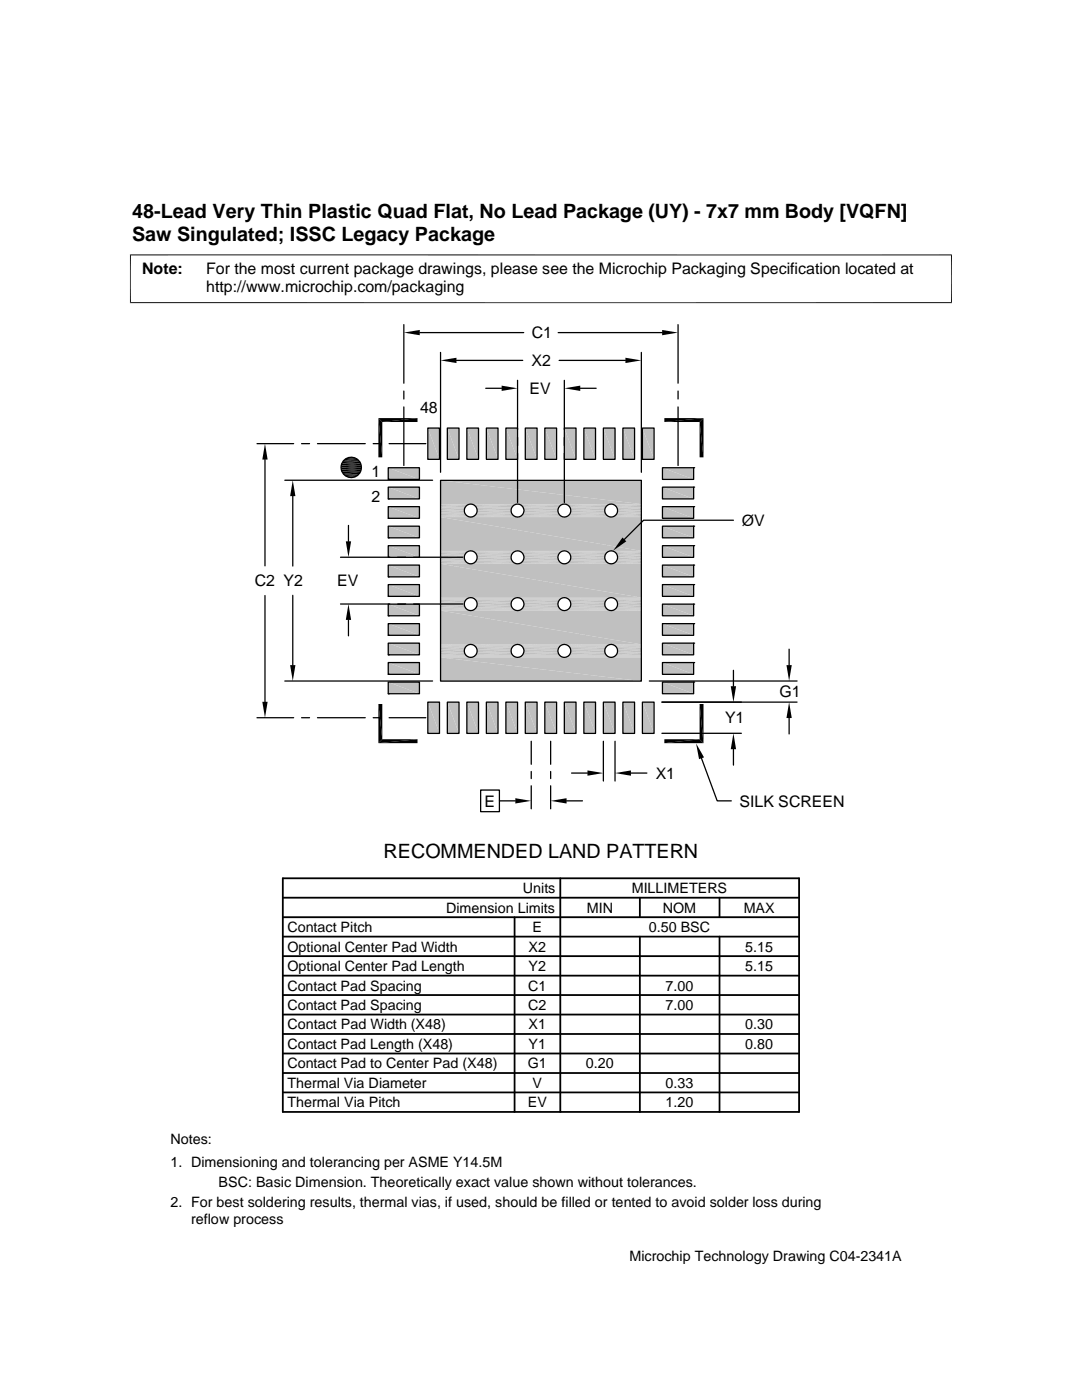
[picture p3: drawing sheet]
<svg xmlns="http://www.w3.org/2000/svg" width="216mm" height="279mm" viewBox="0 0 216 279" stroke-linecap="round" stroke-linejoin="round" font-family="sans-serif">
<g fill="#c0c0c0">
<path d="M128.2 85.4l2.3 6.3h-2.3z"/>
<path d="M128.2 85.4h2.3v6.3z"/>
<path d="M124.3 85.4l2.3 6.3h-2.3z"/>
<path d="M124.3 85.4h2.3v6.3z"/>
<path d="M120.4 85.4l2.3 6.3h-2.3z"/>
<path d="M120.4 85.4h2.3v6.3z"/>
<path d="M116.5 85.4l2.3 6.3h-2.3z"/>
<path d="M116.5 85.4h2.3v6.3z"/>
<path d="M112.6 85.4l2.3 6.3h-2.3z"/>
<path d="M112.6 85.4h2.3v6.3z"/>
<path d="M108.7 85.4l2.4 6.3h-2.4z"/>
<path d="M108.7 85.4h2.4v6.3z"/>
<path d="M104.8 85.4l2.4 6.3h-2.4z"/>
<path d="M104.8 85.4h2.4v6.3z"/>
<path d="M100.9 85.4l2.4 6.3h-2.4z"/>
<path d="M100.9 85.4h2.4v6.3z"/>
<path d="M97 85.4l2.4 6.3h-2.4z"/>
<path d="M97 85.4h2.4v6.3z"/>
<path d="M93.2 85.4l2.3 6.3h-2.3z"/>
<path d="M93.2 85.4h2.3v6.3z"/>
<path d="M89.3 85.4l2.3 6.3h-2.3z"/>
<path d="M89.3 85.4h2.3v6.3z"/>
<path d="M85.4 85.4l2.3 6.3h-2.3z"/>
<path d="M85.4 85.4h2.3v6.3z"/>
<path d="M132.2 93.3l6.2 2.4h-6.2z"/>
<path d="M132.2 93.3h6.2v2.4z"/>
<path d="M77.5 93.3l6.2 2.4h-6.2z"/>
<path d="M77.5 93.3h6.2v2.4z"/>
<path d="M132.2 97.2l6.2 2.4h-6.2z"/>
<path d="M132.2 97.2h6.2v2.4z"/>
<path d="M77.5 97.2l6.2 2.4h-6.2z"/>
<path d="M77.5 97.2h6.2v2.4z"/>
<path d="M132.2 101.1l6.2 2.3h-6.2z"/>
<path d="M132.2 101.1h6.2v2.3z"/>
<path d="M77.5 101.1l6.2 2.3h-6.2z"/>
<path d="M77.5 101.1h6.2v2.3z"/>
<path d="M132.2 105l6.2 2.3h-6.2z"/>
<path d="M132.2 105h6.2v2.3z"/>
<path d="M77.5 105l6.2 2.3h-6.2z"/>
<path d="M77.5 105h6.2v2.3z"/>
<path d="M132.2 108.9l6.2 2.3h-6.2z"/>
<path d="M132.2 108.9h6.2v2.3z"/>
<path d="M77.5 108.9l6.2 2.3h-6.2z"/>
<path d="M77.5 108.9h6.2v2.3z"/>
<path d="M132.2 112.8l6.2 2.3h-6.2z"/>
<path d="M132.2 112.8h6.2v2.3z"/>
<path d="M77.5 112.8l6.2 2.3h-6.2z"/>
<path d="M77.5 112.8h6.2v2.3z"/>
<path d="M132.2 116.7l6.2 2.3h-6.2z"/>
<path d="M132.2 116.7h6.2v2.3z"/>
<path d="M77.5 116.7l6.2 2.3h-6.2z"/>
<path d="M77.5 116.7h6.2v2.3z"/>
<path d="M132.2 120.6l6.2 2.3h-6.2z"/>
<path d="M132.2 120.6h6.2v2.3z"/>
<path d="M77.5 120.6l6.2 2.3h-6.2z"/>
<path d="M77.5 120.6h6.2v2.3z"/>
<path d="M132.2 124.5l6.2 2.3h-6.2z"/>
<path d="M132.2 124.5h6.2v2.3z"/>
<path d="M77.5 124.5l6.2 2.3h-6.2z"/>
<path d="M77.5 124.5h6.2v2.3z"/>
<path d="M132.2 128.4l6.2 2.3h-6.2z"/>
<path d="M132.2 128.4h6.2v2.3z"/>
<path d="M77.5 128.4l6.2 2.3h-6.2z"/>
<path d="M77.5 128.4h6.2v2.3z"/>
<path d="M132.2 132.2l6.2 2.4h-6.2z"/>
<path d="M132.2 132.2h6.2v2.4z"/>
<path d="M77.5 132.2l6.2 2.4h-6.2z"/>
<path d="M77.5 132.2h6.2v2.4z"/>
<path d="M132.2 136.1l6.2 2.4h-6.2z"/>
<path d="M132.2 136.1h6.2v2.4z"/>
<path d="M77.5 136.1l6.2 2.4h-6.2z"/>
<path d="M77.5 136.1h6.2v2.4z"/>
<path d="M128.2 140.1l2.3 6.3h-2.3z"/>
<path d="M128.2 140.1h2.3v6.3z"/>
<path d="M124.3 140.1l2.3 6.3h-2.3z"/>
<path d="M124.3 140.1h2.3v6.3z"/>
<path d="M120.4 140.1l2.3 6.3h-2.3z"/>
<path d="M120.4 140.1h2.3v6.3z"/>
<path d="M116.5 140.1l2.3 6.3h-2.3z"/>
<path d="M116.5 140.1h2.3v6.3z"/>
<path d="M112.6 140.1l2.3 6.3h-2.3z"/>
<path d="M112.6 140.1h2.3v6.3z"/>
<path d="M108.7 140.1l2.4 6.3h-2.4z"/>
<path d="M108.7 140.1h2.4v6.3z"/>
<path d="M104.8 140.1l2.4 6.3h-2.4z"/>
<path d="M104.8 140.1h2.4v6.3z"/>
<path d="M100.9 140.1l2.4 6.3h-2.4z"/>
<path d="M100.9 140.1h2.4v6.3z"/>
<path d="M97 140.1l2.4 6.3h-2.4z"/>
<path d="M97 140.1h2.4v6.3z"/>
<path d="M93.2 140.1l2.3 6.3h-2.3z"/>
<path d="M93.2 140.1h2.3v6.3z"/>
<path d="M89.3 140.1l2.3 6.3h-2.3z"/>
<path d="M89.3 140.1h2.3v6.3z"/>
<path d="M85.4 140.1l2.3 6.3h-2.3z"/>
<path d="M85.4 140.1h2.3v6.3z"/>
<path d="M87.9 95.9l40.1 4.7h-40.1z"/>
<path d="M87.9 95.9h40.1v4.7z"/>
</g>
<g fill="none" stroke="#c0c0c0" stroke-width=".2">
<path d="M87.9 100.6h40.1M87.9 100.7h5.7M87.9 102.9h5.4M87.9 103.1h5.7M87.9 103.2h40.1M94.3 103.1h8.6M94.3 100.7h8.6M94.6 102.9h8M103.6 103.1h8.7M103.6 100.7h8.7M103.9 102.9h8.1M112.9 103.1h8.7"/>
<path d="M112.9 100.7h8.7M113.2 102.9h8.1M122.3 103.1h5.7M122.3 100.7h5.7M122.6 102.9h5.4"/>
</g>
<path d="M87.9 100.9h5.4M94.6 100.9h8M103.9 100.9h8.1M113.2 100.9h8.1M122.6 100.9h5.4" fill="none" stroke="#c0c0c0" stroke-width=".21"/>
<path d="M87.9 101.1h5.1M87.9 102.7h5.1M94.8 101.1h7.6M94.8 102.7h7.6M104.2 102.7h7.5M104.2 101.1h7.5M113.5 101.1h7.6M113.5 102.7h7.6M122.9 101.1h5.1M122.9 102.7h5.1" fill="none" stroke="#c0c0c0" stroke-width=".28"/>
<path d="M87.9 101.4h4.9M87.9 102.4h4.9M95 101.4h7.2M95 102.4h7.2M104.4 101.4h7.1M104.4 102.4h7.1M113.7 102.4h7.1M113.7 101.4h7.1M123.1 101.4h4.9M123.1 102.4h4.9" fill="none" stroke="#c0c0c0" stroke-width=".3"/>
<path d="M87.9 101.7h4.8M87.9 102.1h4.8M95.2 102.1h6.8M95.2 101.7h6.8M104.5 102.1h6.9M104.5 101.7h6.9M113.9 102.1h6.8M113.9 101.7h6.8M123.2 102.1h4.8M123.2 101.7h4.8" fill="none" stroke="#c0c0c0" stroke-width=".34"/>
<g fill="#c0c0c0">
<path d="M87.9 103.2l40.1 6.7h-40.1z"/>
<path d="M87.9 103.2h40.1v6.7z"/>
</g>
<path d="M87.9 110h40.1M87.9 110h5.7M87.9 112.4h5.7M87.9 112.5h40.1M94.3 112.4h8.6M94.3 110h8.6M103.6 112.4h8.7M103.6 110h8.7M112.9 112.4h8.7M112.9 110h8.7M122.3 112.4h5.7M122.3 110h5.7" fill="none" stroke="#c0c0c0" stroke-width=".2"/>
<path d="M87.9 110.2h5.4M87.9 112.2h5.4M94.6 110.2h8M94.6 112.2h8M103.9 112.2h8.1M103.9 110.2h8.1M113.2 112.2h8.1M113.2 110.2h8.1M122.6 110.2h5.4M122.6 112.2h5.4" fill="none" stroke="#c0c0c0" stroke-width=".21"/>
<path d="M87.9 110.5h5.1M87.9 112h5.1M94.8 110.5h7.6M94.8 112h7.6M104.2 112h7.5M104.2 110.5h7.5M113.5 110.5h7.6M113.5 112h7.6M122.9 110.5h5.1M122.9 112h5.1" fill="none" stroke="#c0c0c0" stroke-width=".28"/>
<path d="M87.9 110.7h4.9M87.9 111.7h4.9M95 110.7h7.2M95 111.7h7.2M104.4 110.7h7.1M104.4 111.7h7.1M113.7 111.7h7.1M113.7 110.7h7.1M123.1 110.7h4.9M123.1 111.7h4.9" fill="none" stroke="#c0c0c0" stroke-width=".3"/>
<path d="M87.9 111.1h4.8M87.9 111.4h4.8M95.2 111.4h6.8M95.2 111.1h6.8M104.5 111.4h6.9M104.5 111.1h6.9M113.9 111.4h6.8M113.9 111.1h6.8M123.2 111.4h4.8M123.2 111.1h4.8" fill="none" stroke="#c0c0c0" stroke-width=".34"/>
<g fill="#c0c0c0">
<path d="M87.9 112.5l40.1 6.8h-40.1z"/>
<path d="M87.9 112.5h40.1v6.8z"/>
</g>
<path d="M87.9 119.3h40.1M87.9 119.4h5.7M94.3 119.4h8.6M103.6 119.4h8.7M112.9 119.4h8.7M122.3 119.4h5.7M87.9 121.8h5.7M87.9 121.8h40.1M94.3 121.8h8.6M103.6 121.8h8.7M112.9 121.8h8.7M122.3 121.8h5.7" fill="none" stroke="#c0c0c0" stroke-width=".2"/>
<path d="M87.9 119.5h5.4M94.6 119.5h8M103.9 119.5h8.1M113.2 119.5h8.1M122.6 119.5h5.4M87.9 121.6h5.4M94.6 121.6h8M103.9 121.6h8.1M113.2 121.6h8.1M122.6 121.6h5.4" fill="none" stroke="#c0c0c0" stroke-width=".21"/>
<path d="M87.9 119.8h5.1M94.8 119.8h7.6M104.2 119.8h7.5M113.5 119.8h7.6M122.9 119.8h5.1M87.9 121.3h5.1M94.8 121.3h7.6M104.2 121.3h7.5M113.5 121.3h7.6M122.9 121.3h5.1" fill="none" stroke="#c0c0c0" stroke-width=".28"/>
<path d="M87.9 120.1h4.9M87.9 121.1h4.9M95 120.1h7.2M95 121.1h7.2M104.4 120.1h7.1M104.4 121.1h7.1M113.7 121.1h7.1M113.7 120.1h7.1M123.1 120.1h4.9M123.1 121.1h4.9" fill="none" stroke="#c0c0c0" stroke-width=".3"/>
<path d="M87.9 120.4h4.8M87.9 120.7h4.8M95.2 120.7h6.8M95.2 120.4h6.8M104.5 120.7h6.9M104.5 120.4h6.9M113.9 120.7h6.8M113.9 120.4h6.8M123.2 120.7h4.8M123.2 120.4h4.8" fill="none" stroke="#c0c0c0" stroke-width=".34"/>
<g fill="#c0c0c0">
<path d="M87.9 121.9l40.1 6.7h-40.1z"/>
<path d="M87.9 121.9h40.1v6.7z"/>
</g>
<g fill="none" stroke="#c0c0c0" stroke-width=".2">
<path d="M87.9 128.6h40.1M87.9 128.7h5.7M87.9 128.9h5.4M87.9 131.1h5.7M87.9 131.2h40.1M94.3 131.1h8.6M94.3 128.7h8.6M94.6 128.9h8M103.6 131.1h8.7M103.6 128.7h8.7M103.9 128.9h8.1M112.9 131.1h8.7"/>
<path d="M112.9 128.7h8.7M113.2 128.9h8.1M122.3 131.1h5.7M122.3 128.7h5.7M122.6 128.9h5.4"/>
</g>
<path d="M87.9 129.1h5.1M87.9 130.7h5.1M94.8 129.1h7.6M94.8 130.7h7.6M104.2 130.7h7.5M104.2 129.1h7.5M113.5 129.1h7.6M113.5 130.7h7.6M122.9 129.1h5.1M122.9 130.7h5.1" fill="none" stroke="#c0c0c0" stroke-width=".28"/>
<path d="M87.9 129.4h4.9M87.9 130.4h4.9M95 129.4h7.2M95 130.4h7.2M104.4 129.4h7.1M104.4 130.4h7.1M113.7 130.4h7.1M113.7 129.4h7.1M123.1 129.4h4.9M123.1 130.4h4.9" fill="none" stroke="#c0c0c0" stroke-width=".3"/>
<path d="M87.9 129.7h4.8M87.9 130.1h4.8M95.2 130.1h6.8M95.2 129.7h6.8M104.5 130.1h6.9M104.5 129.7h6.9M113.9 130.1h6.8M113.9 129.7h6.8M123.2 130.1h4.8M123.2 129.7h4.8" fill="none" stroke="#c0c0c0" stroke-width=".34"/>
<path d="M87.9 130.9h5.4M94.6 130.9h8M103.9 130.9h8.1M113.2 130.9h8.1M122.6 130.9h5.4" fill="none" stroke="#c0c0c0" stroke-width=".21"/>
<g fill="#c0c0c0">
<path d="M87.9 131.2l40.1 4.7h-40.1z"/>
<path d="M87.9 131.2h40.1v4.7z"/>
</g>
<g fill="none" stroke="#000" stroke-width=".25">
<path d="M80.6 64.8v11.7M80.6 78v1.6M83.8 66.4h20.7M87.9 70.3v24M91.1 71.9h13.2M96.9 77.5h3.2M103.3 75.9v9.8M111.4 66.4h20.7M111.6 71.9h13.2M112.6 75.9v9.8M115.8 77.5h3.2M128 70.3v24"/>
<path d="M135.3 64.8v11.7M135.3 78v1.6M51.3 88.5h7.3M52.9 91.7v21.2M56.8 95.8h29.5M58.4 99v14M60.2 88.5h1.6M63.4 88.5h9.5M68.6 91.7h2.9M68.6 94.8h2.9M74.5 88.5h1.6M77.5 97.2h6.2v2.4h-6.2z"/>
<path d="M77.5 99.6h.1M77.5 93.3h6.2v2.4h-6.2zM77.5 95.7h.1M77.6 88.5h7.4M80.6 81.2v11.7M85.4 85.4h2.3v6.3h-2.3zM87.9 95.9h40.1v40h-40.1zM89.3 85.4h2.3v6.3h-2.3zM93.2 85.4h2.3v6.3h-2.3zM97 85.4h2.4v6.3h-2.4zM100.9 85.4h2.4v6.3h-2.4zM103.3 87.3v1.6"/>
<path d="M103.3 90.5v9.8M104.8 85.4h2.4v6.3h-2.4zM108.7 85.4h2.4v6.3h-2.4zM112.6 87.3v1.6M112.6 90.5v9.8M112.6 85.4h2.3v6.3h-2.3zM116.5 85.4h2.3v6.3h-2.3zM120.4 85.4h2.3v6.3h-2.3zM124.3 85.4h2.3v6.3h-2.3zM128.2 85.4h2.3v6.3h-2.3zM132.2 93.3h6.2v2.4h-6.2zM132.2 97.2h6.2v2.4h-6.2z"/>
<path d="M135.3 81.2v11.7M138.4 93.3h.1M138.4 97.2h.1M52.9 118.9v21.2M58.4 118.8v13.9M67.9 111.2h9.9M69.5 104.9v3.1M77.5 116.7h6.2v2.3h-6.2zM77.5 119h.1M77.5 112.8h6.2v2.3h-6.2zM77.5 115.1h.1M77.5 108.9h6.2v2.3h-6.2z"/>
<path d="M77.5 111.2h.1M77.5 105h6.2v2.3h-6.2zM77.5 107.3h.1M77.5 101.1h6.2v2.3h-6.2zM77.5 103.4h.1M79.4 111.2h1.5M82.5 111.2h9.9M132.2 101.1h6.2v2.3h-6.2zM132.2 105h6.2v2.3h-6.2zM132.2 108.9h6.2v2.3h-6.2zM132.2 112.8h6.2v2.3h-6.2zM132.2 116.7h6.2v2.3h-6.2z"/>
<path d="M138.4 101.1h.1M138.4 105h.1M138.4 108.9h.1M138.4 112.8h.1M138.4 116.7h.1M146.3 103.8h-17.9l-3.8 3.9M56.8 135.9h29.5M67.9 120.5h9.9M69.5 123.7v3.2M77.5 136.1h6.2v2.4h-6.2zM77.5 138.5h.1M77.5 132.2h6.2v2.4h-6.2z"/>
<path d="M77.5 134.6h.1M77.5 128.4h6.2v2.3h-6.2zM77.5 130.7h.1M77.5 124.5h6.2v2.3h-6.2zM77.5 126.8h.1M77.5 120.6h6.2v2.3h-6.2zM77.5 122.9h.1M79.4 120.5h1.5M82.5 120.5h9.9M129.6 135.9h29.4M132.2 120.6h6.2v2.3h-6.2zM132.2 124.5h6.2v2.3h-6.2z"/>
<path d="M132.2 128.4h6.2v2.3h-6.2zM132.2 132.2h6.2v2.4h-6.2zM132.2 136.1h6.2v2.4h-6.2zM138.4 120.6h.1M138.4 124.5h.1M138.4 128.4h.1M138.4 132.2h.1M138.4 136.1h.1M146.3 133.8v3.1M157.5 129.6v3.1M51.3 143.2h7.3M60.2 143.2h1.6"/>
<path d="M63.4 143.2h9.5M74.5 143.2h1.6M77.6 143.2h7.4M85.4 140.1h2.3v6.3h-2.3zM89.3 140.1h2.3v6.3h-2.3zM93.2 140.1h2.3v6.3h-2.3zM95.9 157.7h3.8v4.3h-3.8zM97 140.1h2.4v6.3h-2.4zM99.7 159.8h3.1M100.9 140.1h2.4v6.3h-2.4zM104.8 140.1h2.4v6.3h-2.4zM106 147.9v4.6"/>
<path d="M106 154v1.4M106 156.8v4.6M108.7 140.1h2.4v6.3h-2.4zM109.9 147.9v4.6M109.9 154v1.4M109.9 156.8v4.6M112.6 140.1h2.3v6.3h-2.3zM113.1 159.8h3.1M114 154.3h3.2M116.5 140.1h2.3v6.3h-2.3zM120.4 147.9v8M120.4 140.1h2.3v6.3h-2.3z"/>
<path d="M122.7 147.9v8M124.3 140.1h2.3v6.3h-2.3zM125.9 154.3h3.2M128.2 140.1h2.3v6.3h-2.3zM132.1 146.3h15.8M132.1 140.1h26.9M140 151.3l3.1 8.5h2.8M146.3 149.5v3.2M157.5 143.3v3.2"/>
<circle cx="70.1" cy="93.3" r="2.03"/>
<circle cx="93.9" cy="111.2" r="1.29"/>
<circle cx="93.9" cy="101.9" r="1.28"/>
<circle cx="103.3" cy="111.2" r="1.29"/>
<circle cx="103.3" cy="101.9" r="1.29"/>
<circle cx="112.6" cy="111.2" r="1.29"/>
<circle cx="112.6" cy="101.9" r="1.29"/>
<circle cx="121.9" cy="111.2" r="1.29"/>
<circle cx="121.9" cy="101.9" r="1.28"/>
<circle cx="93.9" cy="120.6" r="1.29"/>
<circle cx="93.9" cy="129.9" r="1.28"/>
<circle cx="103.3" cy="120.6" r="1.29"/>
<circle cx="103.3" cy="129.9" r="1.29"/>
<circle cx="112.6" cy="120.6" r="1.29"/>
<circle cx="112.6" cy="129.9" r="1.29"/>
<circle cx="121.9" cy="120.6" r="1.29"/>
<circle cx="121.9" cy="129.9" r="1.28"/>
</g>
<g fill="none" stroke="#000" stroke-width=".36">
<path d="M56.4 179.2h103M56.4 175.3h103v46.6h-103zM111.8 175.3v46.6M127.7 179.2v3.8M143.6 179.2v3.8M56.4 183h103M56.4 190.8h103M56.4 186.9h103M56.4 194.7h103M56.4 198.6h103M102.7 183v38.9M127.7 186.9v35"/>
<path d="M143.6 186.9v35M56.4 202.5h103M56.4 206.4h103M56.4 214.1h103M56.4 210.2h103M56.4 218h103"/>
</g>
<g fill="#000">
<path d="M80.6 66.4l3.2-.6v1.1zM87.9 71.9l3.2-.5v1.1zM100.1 77l3.2 .5-3.2 .5zM112.6 77.5l3.2-.5v1zM124.8 71.4l3.2 .5-3.2 .6zM132.1 65.8l3.2 .6-3.2 .5zM52.9 88.5l.5 3.2h-1.1zM58.4 95.8l.5 3.2h-1zM69 95l1.9 .2h-1.6zM69.3 91.4h1.6l.3 .2zM69.3 95.2l1.2 .1zM69.3 95.2h1.6l-.4 .1z"/>
<path d="M69.3 91.4l.4-.1 1.2 .1zM69.7 91.3l1.2 .1zM69.7 95.3h.8zM69.7 91.3h.8zM75.5 83.4l.8 7.9h-.8zM75.5 83.4h7.8l-7 .8zM75.5 83.4l.8 .8v7.1zM76.3 84.2l7-.8v.8zM132.6 83.4h7.8l-7.8 .8zM132.6 84.2l7.8-.8-.8 .8zM139.6 84.2l.8 7.1h-.8zM139.6 84.2l.8-.8v7.9z"/>
<path d="M69 108h1.1l-.6 3.2zM124.2 107.3l.8 .7-2.7 1.9zM57.9 132.7h1l-.5 3.2zM69.5 120.5l.6 3.2h-1.1zM145.8 136.9h1.1l-.6 3.2zM156.9 132.7h1.1l-.5 3.2zM52.3 140.1h1.1l-.5 3.1zM75.5 140.5l.8 7-.8 .8zM75.5 140.5h.8v7zM75.5 148.3l7.8-.8v.8zM76.3 147.5h7l-7.8 .8zM102.8 159.3l3.2 .5-3.2 .6z"/>
<path d="M109.9 159.8l3.2-.5v1.1zM117.2 153.8l3.2 .5-3.2 .5zM122.7 154.3l3.2-.5v1zM138.9 148.4l1.6 2.8-1 .3zM139.6 140.5l.8 7.8-.8-.8zM132.6 147.5h7l-7 .8zM139.6 140.5h.8v7.8zM132.6 148.3l7-.8 .8 .8zM146.3 146.3l.6 3.2h-1.1zM157.5 140.1l.5 3.2h-1.1z"/>
</g>
<path d="M26 50.8v9.7M189.9 50.8v9.7M189.9 50.9h-164M25.9 60.4h164M69 95.1h2.2M69 91.5h2.2" fill="none" stroke="#000" stroke-width=".2"/>
<path d="M68.4 94.6h3.4M68.4 92h3.4" fill="none" stroke="#000" stroke-width=".32"/>
<path d="M68.2 92.3h3.8M68.2 94.2h3.8" fill="none" stroke="#000" stroke-width=".34"/>
<path d="M68.1 93.9h4M68.1 92.7h4" fill="none" stroke="#000" stroke-width=".38"/>
<path d="M68.1 93.5h4M68.1 93.1h4" fill="none" stroke="#000" stroke-width=".4"/>
<g font-size="3.9">
<text x="26.4" y="43.5">48-Lead Very Thin Plastic Quad Flat, No Lead Package (UY) - 7x7 mm Body [VQFN]</text>
<text x="26.4" y="48">Saw Singulated; ISSC Legacy Package</text>
<text x="76.5" y="171.1">RECOMMENDED LAND PATTERN</text>
</g>
<g font-size="3.2">
<text x="28.4" y="54.6">Note:</text>
<text x="41.1" y="54.6">For the most current package drawings, please see the Microchip Packaging Specification located at</text>
<text x="41.1" y="58.3">http://www.microchip.com/packaging</text>
<text x="106.1" y="67.5">C1</text>
<text x="106.1" y="73.1">X2</text>
<text x="83.8" y="82.4">48</text>
<text x="105.7" y="78.6">EV</text>
<text x="74.1" y="95.2">1</text>
<text x="74.1" y="100.2">2</text>
<text x="148" y="105">ØV</text>
<text x="50.8" y="117">C2 Y2</text>
<text x="67.3" y="117">EV</text>
<text x="155.5" y="139.1">G1</text>
<text x="144.7" y="144.4">Y1</text>
<text x="130.8" y="155.4">X1</text>
<text x="96.7" y="161">E</text>
<text x="147.6" y="161">SILK SCREEN</text>
</g>
<g font-size="2.9">
<text x="104.3" y="178.2">Units</text>
<text x="126" y="178.2">MILLIMETERS</text>
<text x="89" y="182.1">Dimension Limits</text>
<text x="117.1" y="182.1">MIN</text>
<text x="132.3" y="182.1">NOM</text>
<text x="148.4" y="182.1">MAX</text>
<text x="57.3" y="189.9">Optional Center Pad Width</text>
<text x="57.3" y="186">Contact Pitch</text>
<text x="105.5" y="189.9">X2</text>
<text x="106.3" y="186">E</text>
<text x="129.5" y="186">0.50 BSC</text>
<text x="148.7" y="189.9">5.15</text>
<text x="57.3" y="197.7">Contact Pad Spacing</text>
<text x="57.3" y="193.8">Optional Center Pad Length</text>
<text x="105.4" y="197.7">C1</text>
<text x="105.5" y="193.8">Y2</text>
<text x="132.8" y="197.7">7.00</text>
<text x="148.7" y="193.8">5.15</text>
<text x="57.3" y="201.6">Contact Pad Spacing</text>
<text x="105.4" y="201.6">C2</text>
<text x="132.8" y="201.6">7.00</text>
<text x="57.3" y="209.3">Contact Pad Length (X48)</text>
<text x="57.3" y="205.4">Contact Pad Width (X48)</text>
<text x="105.5" y="209.3">Y1</text>
<text x="105.5" y="205.4">X1</text>
<text x="148.7" y="209.3">0.80</text>
<text x="148.7" y="205.4">0.30</text>
<text x="57.3" y="213.2">Contact Pad to Center Pad (X48)</text>
<text x="105.3" y="213.2">G1</text>
<text x="116.9" y="213.2">0.20</text>
<text x="57.3" y="217.1">Thermal Via Diameter</text>
<text x="57.3" y="221">Thermal Via Pitch</text>
<text x="105.3" y="221">EV</text>
<text x="106.3" y="217.1">V</text>
<text x="132.8" y="217.1">0.33</text>
<text x="132.8" y="221">1.20</text>
<text x="34" y="228.3">Notes:</text>
<text x="34" y="232.9">1. Dimensioning and tolerancing per ASME Y14.5M</text>
<text x="43.6" y="236.9">BSC: Basic Dimension. Theoretically exact value shown without tolerances.</text>
<text x="34" y="241">2. For best soldering results, thermal vias, if used, should be filled or tented to avoid solder loss during</text>
<text x="38.1" y="244.3">reflow process</text>
<text x="125.6" y="251.7">Microchip Technology Drawing C04-2341A</text>
</g>
</svg>
